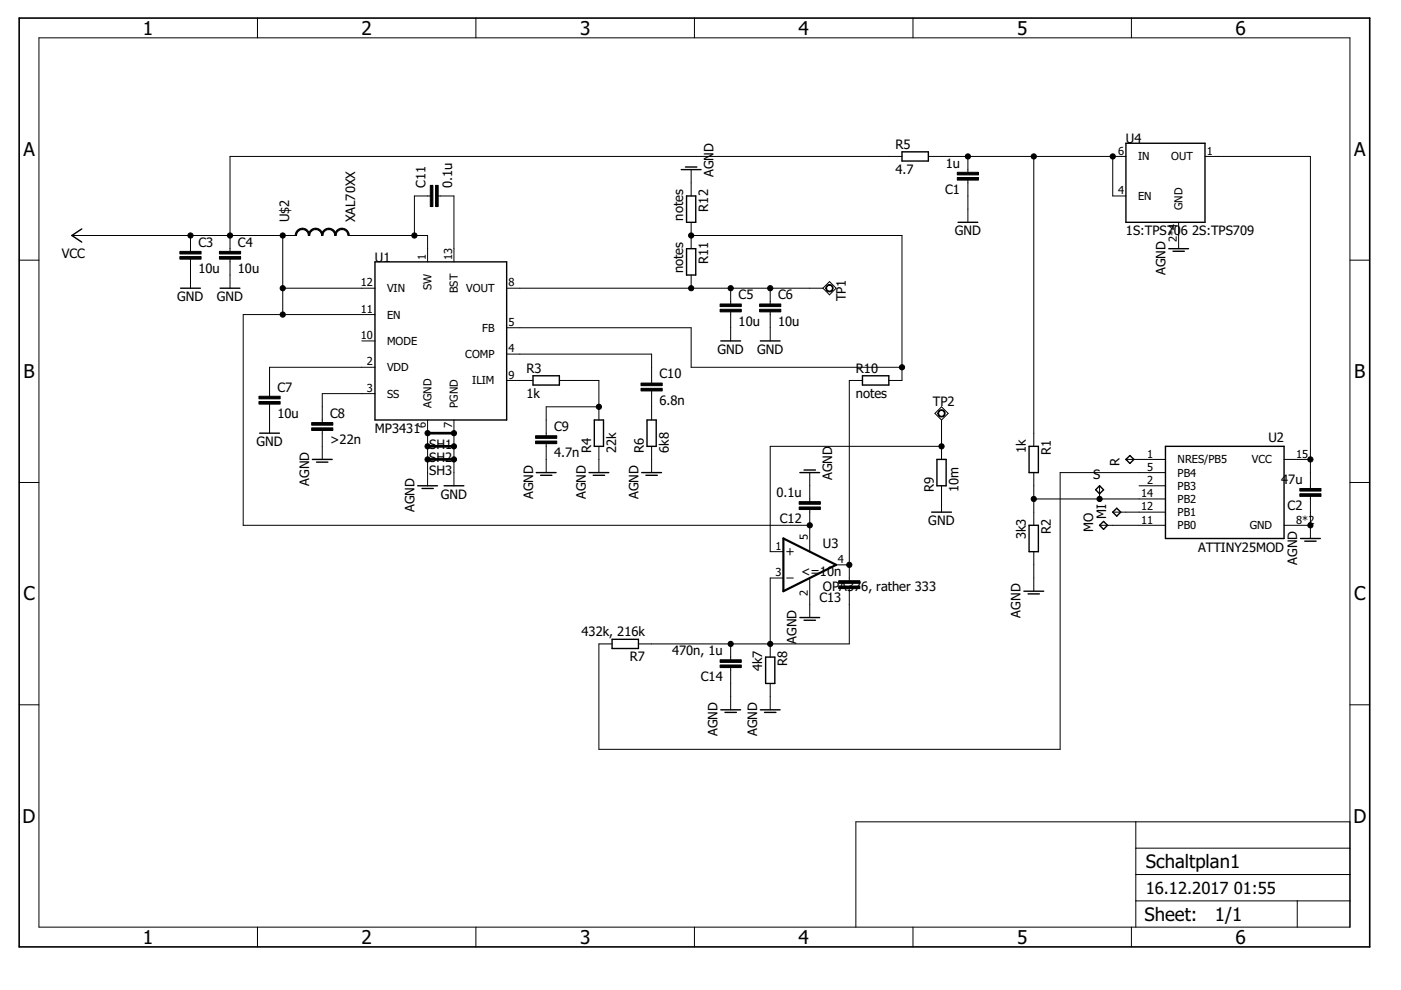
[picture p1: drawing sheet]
<svg xmlns="http://www.w3.org/2000/svg" width="297mm" height="210mm" viewBox="0 0 297 210" stroke-linecap="round" stroke-linejoin="round" font-family="sans-serif">
<g fill="none" stroke="#000" stroke-width=".21">
<path d="M8.3 8h277.9v188.6h-277.9zM54.6 3.8v4.2M100.9 3.8v4.2M147.2 3.8v4.2M193.6 3.8v4.2M239.9 3.8v4.2M146.5 36v5.6M191.2 33.2h-142.4v20.1M196.8 33.2h41.9M205.2 33.2v3.3M205.2 38.2v8.9M219.2 33.2v61.4"/>
<path d="M235.9 33.2v8.4h2.8M255.5 33.2h22.3v70.4M4.1 55.2h4.2M15.2 49.9h47.5M40.4 49.9v3.4M40.4 55v6.1M48.8 55v6.1M59.9 49.9v16.8M73.9 49.9h16.8v5.6M91.2 41.6h-3.3v8.3M92.9 41.6h3.3v13.9M146.5 49.9h44.7v30.8h-2.8"/>
<path d="M146.5 47.1v5.6M146.5 58.3v2.8M249.9 47.1v5.6M286.2 55.2h4.2M59.9 61.1h19.6M76.7 72.3h2.8M79.5 66.7h-27.9v44.7h120.1M79.5 77.9h-22.4v6.1M107.4 61.1h67.1M107.4 69.5h39.1v8.4h44.7M107.4 75.1h30.8v6.1M154.9 61.1v3.4"/>
<path d="M154.9 66.1v6.2M163.3 61.1v3.4M163.3 66.1v6.2M174.5 61.1l1.4-1.4 1.4 1.4-1.4 1.4zM57.1 85.7v6.1M68.3 91.3v6.1M79.5 83.5h-11.2v6.1M90.7 89v14M96.2 89v14M107.4 80.7h5.6M115.8 94.1v6.1M118.6 80.7h8.4v8.3"/>
<path d="M127 86.3h-11.2v6.1M127 94.6v5.6M138.2 82.9v6.1M138.2 94.6v5.6M182.9 80.7h-2.8v42.4M198.2 87.7l1.4-1.4 1.4 1.4-1.4 1.3zM199.6 94.6h-36.3v22.4h2.8M199.6 89v8.4M238.7 97.4h8.4M272.2 97.4h5.6M4.1 102.3h4.2M166.8 117h1.4"/>
<path d="M167.5 116.3v1.4M171.7 100.2v6.2M171.7 108v9M177.3 119.8h2.8M199.6 103v5.6M219.2 100.2v11.2M219.2 117v8.3M219.2 105.8h27.9M233.1 111.4h14M233.1 103v2.8M235.9 108.6h11.2M241.5 103h5.6"/>
<path d="M247.1 100.2h-22.3v58.7h-97.8v-22.4h2.8M272.2 111.4h5.6M277.8 105.2v9M286.2 102.3h4.2M154.9 136.5v3.4M166.1 122.6h-2.8v16.7M166.8 122.6h1.4M171.7 122.6v8.3M180.1 124.8v11.7h-44.7M4.1 149.4h4.2M154.9 141.6v8.9M163.3 144.9v5.6"/>
<path d="M286.2 149.4h4.2M240.8 174.2v22.4M240.8 179.8h45.4M286.2 174.2h-104.7v22.4M54.6 196.6v4.2M100.9 196.6v4.2M147.2 196.6v4.2M193.6 196.6v4.2M239.9 196.6v4.2M240.8 191h45.4M240.8 185.4h45.4M275 191v5.6"/>
</g>
<g fill="none" stroke="#000" stroke-width=".3">
<path d="M144.4 36h4.2M145.3 35.4h2.4M191.2 32.2h5.6v1.9h-5.6zM238.7 30.4h16.8v16.7h-16.8zM17.3 48.5l-2.1 1.4 2.1 1.4M79.5 55.5h27.9v33.5h-27.9zM145.6 41.6h1.9v5.5h-1.9zM145.6 52.7h1.9v5.6h-1.9zM203.1 47.1h4.2M247.8 52.7h4.2M248.7 53.3h2.4M38.3 61.1h4.2"/>
<path d="M46.7 61.1h4.2M113 79.7h5.6v1.9h-5.6zM152.8 72.3h4.2M161.2 72.3h4.2M182.9 79.7h5.5v1.9h-5.5zM55.1 91.8h4.1M66.2 97.4h4.2M67.1 98h2.4M126 89h2v5.6h-2zM137.2 89h1.9v5.6h-1.9zM170.5 99.7h2.4M198.6 97.4h2v5.6h-2z"/>
<path d="M218.2 94.6h2v5.6h-2zM238.7 97.4l.9-.8 .8 .8-.8 .9zM247.1 94.6h25.1v19.6h-25.1zM88.6 103h4.2M89.5 103.6h2.4M94.1 103h4.2M113.7 100.2h4.2M114.6 100.8h2.4M124.9 100.2h4.2M125.8 100.8h2.4M136.1 100.2h4.2M136.9 100.8h2.5"/>
<path d="M169.6 100.2h4.2M197.5 108.6h4.2M218.2 111.4h2v5.6h-2zM233.1 111.4l.9-.8 .8 .8-.8 .8zM233.1 103l.9 .8-.9 .9-.8-.9zM235.9 108.6l.9-.8 .8 .8-.8 .8zM275.7 114.2h4.2M276.6 114.7h2.4M129.8 135.6h5.6v1.9h-5.6zM162.3 139.3h2v5.6h-2zM169.6 130.9h4.2M170.5 131.5h2.4"/>
<path d="M217.1 125.3h4.2M218 125.9h2.4M152.8 150.5h4.2M153.7 151h2.4M161.2 150.5h4.2M162.1 151h2.4"/>
</g>
<g fill="#000" stroke="#000" stroke-width=".21">
<path d="M91.2 39.3h.6v4.5h-.6zM92.4 39.3h.5v4.5h-.5zM203 36.5h4.5v.6h-4.5zM203 37.6h4.5v.6h-4.5zM38.1 54.4h4.5v.5h-4.5zM38.1 53.3h4.5v.5h-4.5zM46.5 54.4h4.5v.5h-4.5zM46.5 53.3h4.5v.5h-4.5zM152.7 65.6h4.5v.5h-4.5zM152.7 64.5h4.5v.5h-4.5zM161.1 65.6h4.4v.5h-4.4zM161.1 64.5h4.4v.5h-4.4z"/>
<path d="M54.9 85.1h4.5v.6h-4.5zM54.9 84h4.5v.6h-4.5zM66.1 90.7h4.5v.6h-4.5zM66.1 89.6h4.5v.5h-4.5zM113.6 93.5h4.4v.6h-4.4zM113.6 92.4h4.4v.5h-4.4zM135.9 82.3h4.5v.6h-4.5zM135.9 81.2h4.5v.6h-4.5zM169.4 106.4h4.5v.5h-4.5zM169.4 107.5h4.5v.5h-4.5zM275.6 103.6h4.5v.5h-4.5zM275.6 104.7h4.5v.5h-4.5z"/>
<path d="M152.7 139.9h4.5v.5h-4.5zM177.8 123.1h4.5v.6h-4.5zM177.8 124.2h4.5v.6h-4.5zM152.7 141h4.5v.5h-4.5z"/>
</g>
<g fill="#000" stroke="#000" stroke-width=".21">
<path d="M63 48.8l.6-.3 .5-.1v.3l-.7 .3-.4 .4-.1 .5h-.3l.1-.5z" fill-rule="evenodd"/>
<path d="M64.1 48.4a1.52 1.52 0 0 1 1.6 1.5h-.3l-.1-.5-.4-.4-.8-.3z" fill-rule="evenodd"/>
<path d="M65.8 48.8l.6-.3 .5-.1v.3l-.8 .3-.3 .4-.1 .5h-.3l.1-.5z" fill-rule="evenodd"/>
<path d="M66.9 48.4a1.52 1.52 0 0 1 1.6 1.5h-.3l-.1-.5-.4-.4-.8-.3z" fill-rule="evenodd"/>
<path d="M68.6 48.8l.6-.3 .5-.1v.3l-.8 .3-.3 .4-.1 .5h-.3l.1-.5z" fill-rule="evenodd"/>
<path d="M69.7 48.4a1.52 1.52 0 0 1 1.5 1.5h-.2l-.2-.5-.3-.4-.8-.3z" fill-rule="evenodd"/>
<path d="M71.4 48.8l.6-.3 .5-.1v.3l-.8 .3-.3 .4-.2 .5h-.2l.1-.5z" fill-rule="evenodd"/>
<path d="M72.5 48.4a1.52 1.52 0 0 1 1.5 1.5h-.2l-.2-.5-.3-.4-.8-.3z" fill-rule="evenodd"/>
<path d="M175.3 60.6a.78 .78 0 0 1 1.2 .1 .78 .78 0 0 1-.4 1.1 .78 .78 0 0 1-1-.7h.2a.62 .62 0 0 1 .9-.5 .62 .62 0 0 1 .1 1 .62 .62 0 0 1-1-.3v-.2h-.2z" fill-rule="evenodd"/>
<path d="M199 87.2a.78 .78 0 0 1 1.3 0 .78 .78 0 0 1-.5 1.2 .78 .78 0 0 1-1-.7h.2a.61 .61 0 0 1 .9-.6 .61 .61 0 0 1 .1 1.1 .61 .61 0 0 1-1-.4v-.1h-.2z" fill-rule="evenodd"/>
<circle cx="205.2" cy="33.2" r=".55"/>
<circle cx="219.2" cy="33.2" r=".55"/>
<circle cx="235.9" cy="33.2" r=".55"/>
<circle cx="40.4" cy="49.9" r=".55"/>
<circle cx="48.8" cy="49.9" r=".55"/>
<circle cx="59.9" cy="49.9" r=".55"/>
<circle cx="87.9" cy="49.9" r=".55"/>
<circle cx="146.5" cy="49.9" r=".55"/>
<circle cx="59.9" cy="61.1" r=".55"/>
<circle cx="59.9" cy="66.7" r=".55"/>
<circle cx="146.5" cy="61.1" r=".55"/>
<circle cx="154.9" cy="61.1" r=".55"/>
<circle cx="163.3" cy="61.1" r=".55"/>
<circle cx="191.2" cy="77.9" r=".55"/>
<circle cx="90.7" cy="91.8" r=".55"/>
<circle cx="90.7" cy="97.4" r=".55"/>
<circle cx="90.7" cy="94.6" r=".55"/>
<circle cx="96.2" cy="94.6" r=".55"/>
<circle cx="96.2" cy="91.8" r=".55"/>
<circle cx="96.2" cy="97.4" r=".55"/>
<circle cx="127" cy="86.3" r=".55"/>
<circle cx="199.6" cy="94.6" r=".55"/>
<circle cx="277.8" cy="97.4" r=".55"/>
<circle cx="171.7" cy="111.4" r=".55"/>
<circle cx="180.1" cy="119.8" r=".55"/>
<circle cx="219.2" cy="105.8" r=".55"/>
<circle cx="233.1" cy="105.8" r=".55"/>
<circle cx="277.8" cy="111.4" r=".55"/>
<circle cx="154.9" cy="136.5" r=".55"/>
<circle cx="163.3" cy="136.5" r=".55"/>
</g>
<path d="M90.7 91.8h5.5M90.7 94.6h5.5M90.7 97.4h5.5" fill="none" stroke="#000" stroke-width=".57"/>
<path d="M166.1 114.2l11.2 5.6-11.2 5.5z" fill="none" stroke="#000" stroke-width=".47"/>
<path d="M4.1 3.8h286.3v197h-286.3z" fill="none" stroke="#000" stroke-width=".34"/>
<g font-size="4">
<text x="30.3" y="7.4">1</text>
<text x="76.6" y="7.4">2</text>
<text x="123" y="7.4">3</text>
<text x="169.3" y="7.4">4</text>
<text x="215.6" y="7.4">5</text>
<text x="262" y="7.4">6</text>
<text x="5" y="33">A</text>
<text x="287.1" y="33">A</text>
<text x="5" y="80.2">B</text>
<text x="287.1" y="80.2">B</text>
<text x="5" y="127.3">C</text>
<text x="287.1" y="127.3">C</text>
<text x="4.8" y="174.5">D</text>
<text x="286.9" y="174.5">D</text>
<text x="30.3" y="200.1">1</text>
<text x="76.6" y="200.1">2</text>
<text x="123" y="200.1">3</text>
<text x="169.3" y="200.1">4</text>
<text x="215.6" y="200.1">5</text>
<text x="262" y="200.1">6</text>
</g>
<g font-size="3.9">
<text x="242.9" y="184">Schaltplan1</text>
<text x="242.6" y="195.3">Sheet:</text>
<text x="257.6" y="195.2">1/1</text>
</g>
<g font-size="3.5">
<text x="242.9" y="189.6">16.12.2017</text>
<text x="261.6" y="189.6">01:55</text>
</g>
<g font-size="2.8">
<text x="189.8" y="31.5">R5</text>
<text x="200.5" y="35.5">1u</text>
<text x="238.7" y="30.4">U4</text>
<text x="90.2" y="39.9" transform="rotate(-90 90.2 39.9)">C11</text>
<text x="95.8" y="39.9" transform="rotate(-90 95.8 39.9)">0.1u</text>
<text x="151.3" y="37.6" transform="rotate(-90 151.3 37.6)">AGND</text>
<text x="189.8" y="36.8">4.7</text>
<text x="200.4" y="41.1">C1</text>
<text x="61.3" y="47.1" transform="rotate(-90 61.3 47.1)">U$2</text>
<text x="75.3" y="47.1" transform="rotate(-90 75.3 47.1)">XAL70XX</text>
<text x="144.9" y="46.8" transform="rotate(-90 144.9 46.8)">notes</text>
<text x="150.1" y="44.9" transform="rotate(-90 150.1 44.9)">R12</text>
<text x="42.1" y="52.3">C3</text>
<text x="50.4" y="52.3">C4</text>
<text x="202.4" y="49.9">GND</text>
<text x="238.7" y="49.9">1S:TPS70</text>
<text x="250.4" y="49.9">6</text>
<text x="252.8" y="49.9">2S:TPS709</text>
<text x="13.1" y="54.7">VCC</text>
<text x="42.1" y="57.9">10u</text>
<text x="50.4" y="57.9">10u</text>
<text x="79.5" y="55.5">U1</text>
<text x="144.9" y="57.9" transform="rotate(-90 144.9 57.9)">notes</text>
<text x="150.1" y="56" transform="rotate(-90 150.1 56)">R11</text>
<text x="247.1" y="58.3" transform="rotate(-90 247.1 58.3)">AGND</text>
<text x="37.6" y="63.9">GND</text>
<text x="46" y="63.9">GND</text>
<text x="156.6" y="63.5">C5</text>
<text x="165" y="63.5">C6</text>
<text x="179.4" y="63.9" transform="rotate(-90 179.4 63.9)">TP1</text>
<text x="156.6" y="69.1">10u</text>
<text x="165" y="69.1">10u</text>
<text x="152.1" y="75.1">GND</text>
<text x="160.5" y="75.1">GND</text>
<text x="58.8" y="83">C7</text>
<text x="111.6" y="79">R3</text>
<text x="139.8" y="80.2">C10</text>
<text x="181.5" y="79">R10</text>
<text x="58.8" y="88.6">10u</text>
<text x="70" y="88.6">C8</text>
<text x="111.6" y="84.3">1k</text>
<text x="139.8" y="85.8">6.8n</text>
<text x="181.5" y="84.3">notes</text>
<text x="197.8" y="86.1">TP2</text>
<text x="54.3" y="94.6">GND</text>
<text x="70" y="94.2">&gt;22n</text>
<text x="79.5" y="91.8">MP3431</text>
<text x="91" y="95.2">SH1</text>
<text x="117.5" y="91.4">C9</text>
<text x="268.9" y="93.8">U2</text>
<text x="91" y="98">SH2</text>
<text x="91" y="100.8">SH3</text>
<text x="117.5" y="97">4.7n</text>
<text x="125.3" y="96" transform="rotate(-90 125.3 96)">R4</text>
<text x="130.6" y="96" transform="rotate(-90 130.6 96)">22k</text>
<text x="136.5" y="96" transform="rotate(-90 136.5 96)">R6</text>
<text x="141.8" y="96" transform="rotate(-90 141.8 96)">6k8</text>
<text x="176.4" y="101.8" transform="rotate(-90 176.4 101.8)">AGND</text>
<text x="217.5" y="96.1" transform="rotate(-90 217.5 96.1)">1k</text>
<text x="222.8" y="96.4" transform="rotate(-90 222.8 96.4)">R1</text>
<text x="231.7" y="101.6">S</text>
<text x="237.3" y="98.8" transform="rotate(-90 237.3 98.8)">R</text>
<text x="65.5" y="103" transform="rotate(-90 65.5 103)">AGND</text>
<text x="93.5" y="105.8">GND</text>
<text x="113" y="105.8" transform="rotate(-90 113 105.8)">AGND</text>
<text x="124.2" y="105.8" transform="rotate(-90 124.2 105.8)">AGND</text>
<text x="135.4" y="105.8" transform="rotate(-90 135.4 105.8)">AGND</text>
<text x="164.6" y="105.4">0.1u</text>
<text x="198" y="104.4" transform="rotate(-90 198 104.4)">R9</text>
<text x="203.2" y="104.4" transform="rotate(-90 203.2 104.4)">10m</text>
<text x="271.6" y="102.6">47u</text>
<text x="87.9" y="108.6" transform="rotate(-90 87.9 108.6)">AGND</text>
<text x="165.3" y="111">C12</text>
<text x="196.8" y="111.4">GND</text>
<text x="222.8" y="113.2" transform="rotate(-90 222.8 113.2)">R2</text>
<text x="231.7" y="112.8" transform="rotate(-90 231.7 112.8)">MO</text>
<text x="234.5" y="110" transform="rotate(-90 234.5 110)">MI</text>
<text x="273" y="108.2">C2</text>
<text x="174.5" y="116.3">U3</text>
<text x="217.5" y="114.4" transform="rotate(-90 217.5 114.4)">3k3</text>
<text x="254" y="117">ATTINY25MOD</text>
<text x="275" y="119.8" transform="rotate(-90 275 119.8)">AGND</text>
<text x="169.8" y="122.1">&lt;=10n</text>
<text x="174.5" y="125.4">OPA376, rather 333</text>
<text x="173.7" y="127.7">C13</text>
<text x="216.4" y="130.9" transform="rotate(-90 216.4 130.9)">AGND</text>
<text x="123.3" y="134.8">432k, 216k</text>
<text x="168.9" y="136.5" transform="rotate(-90 168.9 136.5)">AGND</text>
<text x="133.5" y="140.1">R7</text>
<text x="142.5" y="138.9">470n, 1u</text>
<text x="161.6" y="142.3" transform="rotate(-90 161.6 142.3)">4k7</text>
<text x="166.9" y="141.1" transform="rotate(-90 166.9 141.1)">R8</text>
<text x="148.6" y="144.5">C14</text>
<text x="152.1" y="156.1" transform="rotate(-90 152.1 156.1)">AGND</text>
<text x="160.5" y="156.1" transform="rotate(-90 160.5 156.1)">AGND</text>
</g>
<g font-size="2.3">
<text x="237" y="32.8">6</text>
<text x="241.3" y="34">IN</text>
<text x="248.3" y="34">OUT</text>
<text x="255.9" y="32.8">1</text>
<text x="237" y="41.2">4</text>
<text x="241.3" y="42.4">EN</text>
<text x="250.7" y="44.6" transform="rotate(-90 250.7 44.6)">GND</text>
<text x="249.5" y="51.4" transform="rotate(-90 249.5 51.4)">2*4</text>
<text x="90.3" y="55.1" transform="rotate(-90 90.3 55.1)">1</text>
<text x="95.9" y="55.1" transform="rotate(-90 95.9 55.1)">13</text>
<text x="76.5" y="60.7">12</text>
<text x="82.1" y="61.9">VIN</text>
<text x="91.5" y="61.5" transform="rotate(-90 91.5 61.5)">SW</text>
<text x="97.1" y="62.2" transform="rotate(-90 97.1 62.2)">BST</text>
<text x="98.9" y="61.9">VOUT</text>
<text x="107.8" y="60.7">8</text>
<text x="76.5" y="66.3">11</text>
<text x="76.5" y="71.9">10</text>
<text x="82.1" y="67.5">EN</text>
<text x="102.3" y="70.3">FB</text>
<text x="107.8" y="69.1">5</text>
<text x="77.8" y="77.5">2</text>
<text x="82.1" y="73.1">MODE</text>
<text x="98.7" y="75.9">COMP</text>
<text x="107.8" y="74.7">4</text>
<text x="77.8" y="83.1">3</text>
<text x="82.1" y="78.7">VDD</text>
<text x="100.1" y="81.5">ILIM</text>
<text x="107.8" y="80.3">9</text>
<text x="82.1" y="84.3">SS</text>
<text x="91.5" y="86.5" transform="rotate(-90 91.5 86.5)">AGND</text>
<text x="97.1" y="86.5" transform="rotate(-90 97.1 86.5)">PGND</text>
<text x="90.3" y="90.7" transform="rotate(-90 90.3 90.7)">6</text>
<text x="95.9" y="90.7" transform="rotate(-90 95.9 90.7)">7</text>
<text x="243.2" y="99.8">5</text>
<text x="243.2" y="97">1</text>
<text x="249.7" y="101">PB4</text>
<text x="249.7" y="98.3">NRES/PB5</text>
<text x="265.4" y="98.3">VCC</text>
<text x="274.8" y="97">15</text>
<text x="242" y="105.4">14</text>
<text x="243.2" y="102.6">2</text>
<text x="249.7" y="106.6">PB2</text>
<text x="249.7" y="103.8">PB3</text>
<text x="242" y="111">11</text>
<text x="242" y="108.2">12</text>
<text x="249.7" y="112.2">PB0</text>
<text x="249.7" y="109.4">PB1</text>
<text x="265" y="112.2">GND</text>
<text x="274.8" y="111">8*2</text>
<text x="164.4" y="116.6">1</text>
<text x="171.3" y="114.4" transform="rotate(-90 171.3 114.4)">5</text>
<text x="177.7" y="119.4">4</text>
<text x="164.4" y="122.2">3</text>
<text x="171.3" y="126.4" transform="rotate(-90 171.3 126.4)">2</text>
</g>
</svg>
